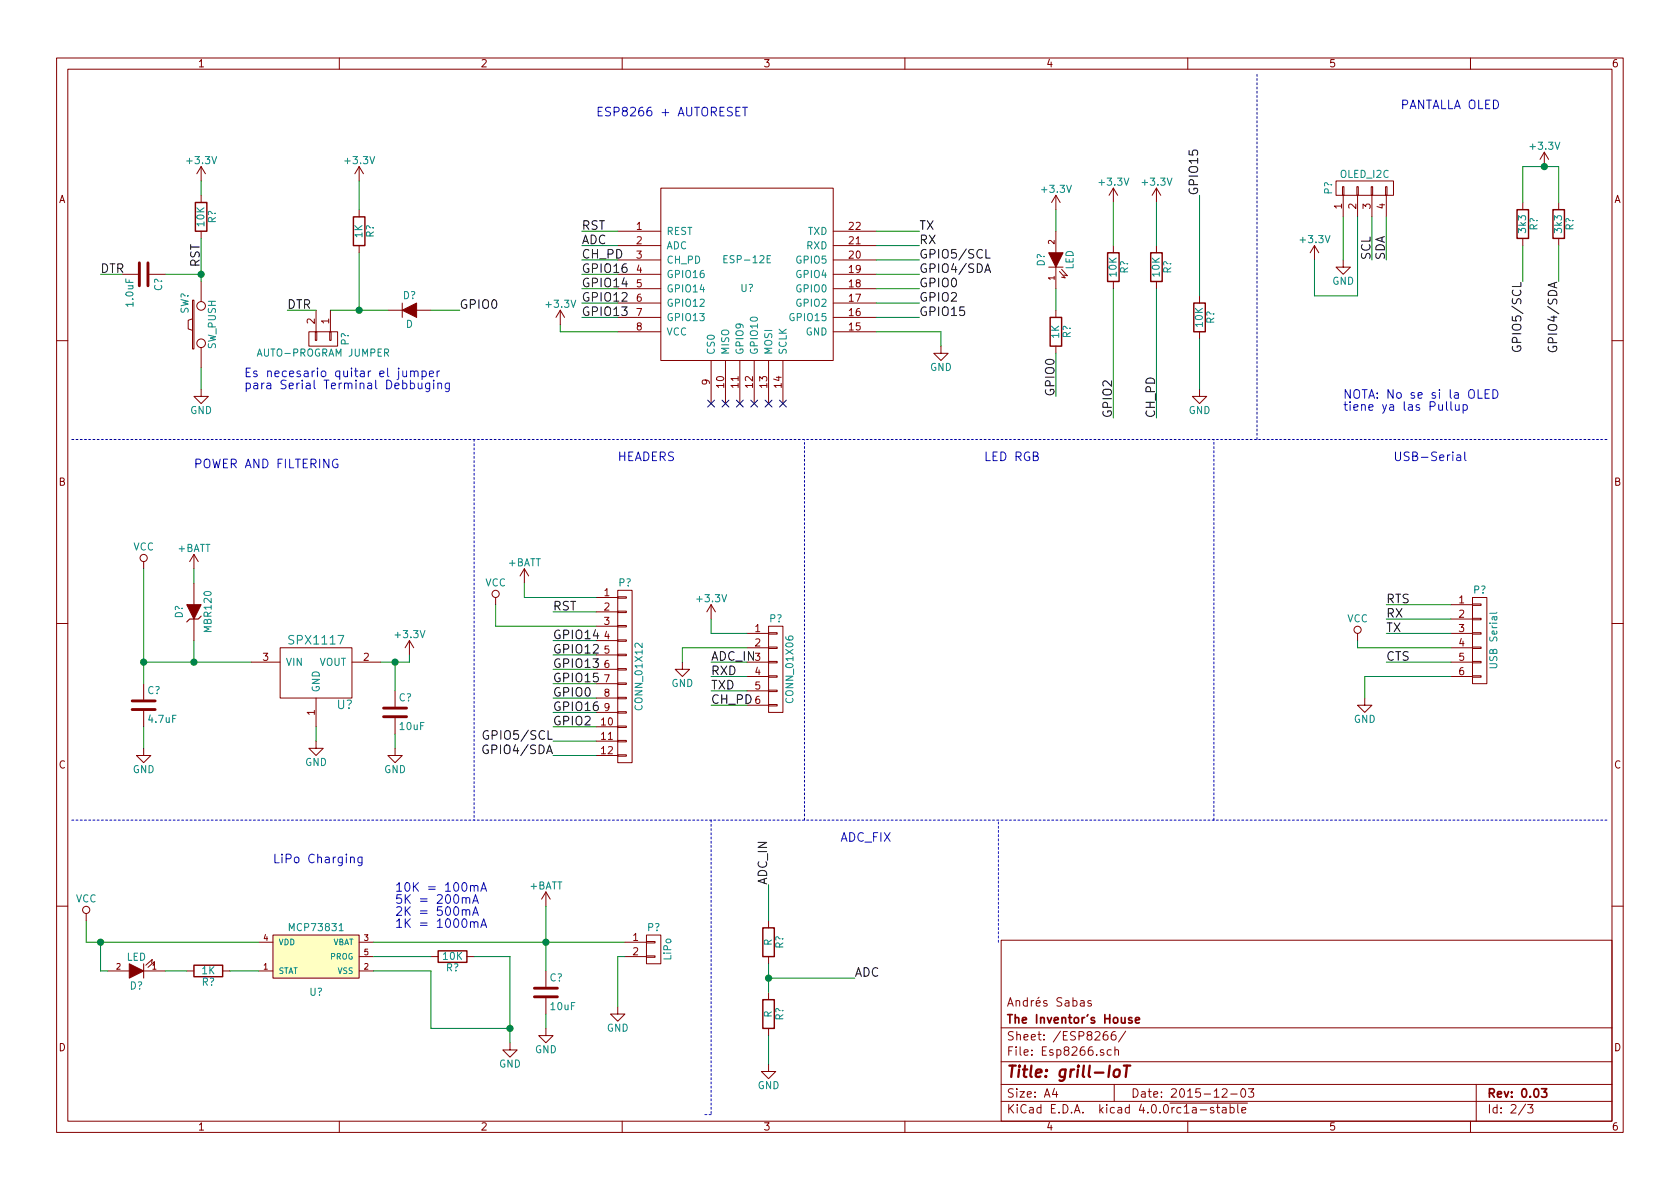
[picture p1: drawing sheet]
<svg xmlns="http://www.w3.org/2000/svg" width="297mm" height="210mm" viewBox="0 0 297 210" stroke-linecap="round" stroke-linejoin="round" font-family="sans-serif">
<g fill="none" stroke="#840000" stroke-width=".18">
<path d="M10 10.3h277v189.9h-277zM12 12.2h273v186.1h-273zM60 10.3v1.9M110 10.3v1.9M160 10.3v1.9M210 10.3v1.9M260 10.3v1.9M35.6 29.5v2.5M35.6 34.5v1.3M35.6 29.5l-.8 1.2M35.6 29.5l.7 1.2M63.5 29.5v2.5"/>
<path d="M63.5 37.1v1.2M63.5 29.5l-.8 1.2M63.5 29.5l.8 1.2M116.8 33.3h30.5v30.4h-30.5zM186.7 34.5v2.6M186.7 34.5l-.8 1.3M186.7 34.5l.8 1.3M196.8 33.3v2.5M196.8 33.3l-.7 1.2M196.8 33.3l.8 1.2M204.5 33.3v2.5M204.5 33.3l-.8 1.2"/>
<path d="M204.5 33.3l.7 1.2M236.2 32h10.2v2.5h-10.2zM237.4 33h.2v1.5h-.2zM237.5 34.5v3.8M239.9 33h.3v1.5h-.3zM240 34.5v3.8M242.4 33h.3v1.5h-.3zM242.6 34.5v3.8M245 33h.2v1.5h-.2zM245.1 34.5v3.8M269.2 35.8v1.3M273 26.9l-.7 1.3"/>
<path d="M273 26.9v2.6M273 26.9l.8 1.3M275.6 35.8v1.3M21.6 48.5h2.8M26.4 48.5h2.8M34 53.1h.3v8.6h-.3zM34 56.4l-.7 .2v1.6l.7 .2M35.6 40.9v1.3M35.6 49.8v3.5M54.6 58.7h5.1v2.5h-5.1zM55.8 58.7h.2v1.5h-.2zM55.9 54.9v3.8"/>
<path d="M58.3 58.7h.2v1.5h-.2zM58.4 54.9v3.8M63.5 43.4v1.3M68.6 54.9h2.5M71.1 53.6v2.5M73.7 54.9h2.5M99.1 54.9l-.8 1.2M99.1 54.9v2.5M99.1 54.9l.7 1.2M109.2 40.9h7.6M109.2 43.4h7.6M109.2 46h7.6"/>
<path d="M109.2 48.5h7.6M109.2 51h7.6M109.2 53.6h7.6M109.2 56.1h7.6M109.2 58.7h7.6M147.3 40.9h7.6M147.3 43.4h7.6M147.3 46h7.6M147.3 48.5h7.6M147.3 51h7.6M147.3 53.6h7.6M147.3 56.1h7.6"/>
<path d="M147.3 58.7h7.6M185.4 47.2h2.6M186.7 40.9v3.8M186.7 47.2v3.8M186.7 54.9v1.2M187.3 48l1 1.1-.6-.1M187.7 47.6l1 1.2-.6-.2M196.8 43.4v1.3M196.8 49.8v1.2M204.5 43.4v1.3M204.5 49.8v1.2M212.1 52.3v1.3"/>
<path d="M212.1 58.7v1.2M232.4 43.4l-.8 1.3M232.4 43.4v2.6M232.4 43.4l.8 1.3M237.5 46v1.2h1.3l-1.3 1.3-1.3-1.3h1.3M269.2 42.2v1.2M275.6 42.2v1.2M10 60.2h2M35.6 68.8v1.3h1.2l-1.2 1.3-1.3-1.3h1.3M35.6 61.5v3.5M125.7 63.7v7.7M128.3 63.7v7.7"/>
<path d="M130.8 63.7v7.7M133.3 63.7v7.7M135.9 63.7v7.7M138.4 63.7v7.7M166.4 61.2v1.3h1.2l-1.2 1.2-1.3-1.2h1.3M186.7 61.2v1.3M212.1 68.8v1.3h1.3l-1.3 1.3-1.3-1.3h1.3M285 60.2h2M25.4 99.3v1.3M34.3 98v2.6M34.3 98l-.8 1.3M34.3 98l.8 1.3"/>
<path d="M10 110.3h2M34.3 103.1v3.8M34.3 109.5v3.8M44.4 117.1h5.1M49.5 114.5h12.7v8.9h-12.7zM62.2 117.1h5.1M72.4 113.3l-.8 1.2M72.4 113.3v2.5M72.4 113.3l.8 1.2M87.6 105.7v1.2M92.7 100.6l-.8 1.2M92.7 100.6v2.5"/>
<path d="M92.7 100.6l.8 1.2M105.4 105.7h3.8M105.4 108.2h3.8M105.4 110.7h3.8M105.4 113.3h3.8M105.4 115.8h3.8M105.4 118.4h3.8M109.2 104.4h2.6v30.5h-2.6zM109.2 118.2h1.5v.3h-1.5zM109.2 115.7h1.5v.2h-1.5zM109.2 113.2h1.5v.2h-1.5zM109.2 110.6h1.5v.3h-1.5z"/>
<path d="M109.2 108.1h1.5v.2h-1.5zM109.2 105.5h1.5v.3h-1.5zM120.6 117.1v1.3h1.3l-1.3 1.2-1.2-1.2h1.2M125.7 106.9v2.6M125.7 106.9l-.7 1.3M125.7 106.9l.8 1.3M132.1 112h3.8M132.1 114.5h3.8M132.1 117.1h3.8M132.1 119.6h3.8M135.9 119.5h1.5v.3h-1.5zM135.9 117h1.5v.2h-1.5z"/>
<path d="M135.9 114.4h1.5v.3h-1.5zM135.9 111.9h1.5v.2h-1.5zM135.9 110.7h2.5v15.3h-2.5zM240 112v1.3M256.5 106.9h3.8M256.5 109.5h3.8M256.5 112h3.8M256.5 114.5h3.8M256.5 117.1h3.8M256.5 119.6h3.8M260.3 119.5h1.6v.3h-1.6zM260.3 117h1.6v.2h-1.6z"/>
<path d="M260.3 114.4h1.6v.3h-1.6zM260.3 111.9h1.6v.2h-1.6zM260.3 109.3h1.6v.3h-1.6zM260.3 106.8h1.6v.3h-1.6zM260.3 105.7h2.6v15.2h-2.6zM285 110.3h2M25.4 132.3v1.3h1.3l-1.3 1.3-1.3-1.3h1.3M25.4 120.9v2.8M25.4 125.7v2.8M55.9 131.1v1.2h1.2l-1.2 1.3-1.3-1.3h1.3M55.9 123.4v5.1M69.8 132.3v1.3h1.3l-1.3 1.3-1.2-1.3h1.2"/>
<path d="M69.8 122.2v2.8M69.8 127v2.8M105.4 120.9h3.8M105.4 123.4h3.8M105.4 126h3.8M105.4 128.5h3.8M105.4 131.1h3.8M105.4 133.6h3.8M109.2 133.5h1.5v.2h-1.5zM109.2 130.9h1.5v.3h-1.5zM109.2 128.4h1.5v.2h-1.5zM109.2 125.9h1.5v.2h-1.5z"/>
<path d="M109.2 123.3h1.5v.3h-1.5zM109.2 120.8h1.5v.2h-1.5zM132.1 122.2h3.8M132.1 124.7h3.8M135.9 124.6h1.5v.2h-1.5zM135.9 122h1.5v.3h-1.5zM241.3 123.4v1.3h1.3l-1.3 1.3-1.3-1.3h1.3M96.5 157.7v2.6M96.5 157.7l-.7 1.3M96.5 157.7l.8 1.3M10 160.2h2M15.2 161.5v1.3"/>
<path d="M19 171.7h3.9M25.4 170.4v2.6M25.4 171.7h3.8M26.8 170.3l.1-.6-1.1 1M27.2 170.7l.1-.7-1.1 1.1M33 171.7h1.3M39.4 171.7h1.2M45.7 171.7h2.6M45.7 166.6h2.6M48.3 165.3h15.2v7.7h-15.2zM63.5 171.7h2.5M63.5 169.2h2.5"/>
<path d="M63.5 166.6h2.5M76.2 169.2h1.3M82.5 169.2h1.3M96.5 171.7v2.8M96.5 176.5v2.8M109.2 178v1.3h1.3l-1.3 1.3-1.3-1.3h1.3M110.5 169.2h3.8M110.5 166.6h3.8M114.3 169h1.5v.3h-1.5zM114.3 166.5h1.5v.2h-1.5zM114.3 165.3h2.5v5.1h-2.5zM135.9 162.8v1.3"/>
<path d="M135.9 169.2v1.2M135.9 175.5v1.3M177 166.3h108v32h-108zM192.9 177a.37 .37 0 0 0-.6 .1l.1 .3 .5 .1 .1 .1-.2 .3-.5-.1M285 160.2h2M60 198.3v1.9M90.2 184.4v1.3h1.2l-1.2 1.2-1.3-1.2h1.3M96.5 181.9v1.2h1.3l-1.3 1.3-1.3-1.3h1.3M110 198.3v1.9M135.9 188.2v1.3h1.3l-1.3 1.2-1.3-1.2h1.3M135.9 181.9v1.2M160 198.3v1.9"/>
<path d="M177 194.8h108M177 191.8h108M177 187.8h108M177 181.8h108M186.4 192.5l-.3 1h.9M186.8 193v1M195.1 185.7a.37 .37 0 0 0-.6 .1l.1 .2 .5 .2 .1 .1-.2 .3-.5-.1M195.8 182.4a.59 .59 0 0 0-.8 .7l.1 .7 .2 .1 .5-.1 .1-.5-.1-.2-.5-.1-.3 .3M196.5 185.7l-.5-.1-.2 .3v.6l.2 .1 .5-.1M197 191.8v3M197.1 185.7l.2-.1 .4 .1 .1 .9M197.1 185.1v1.5"/>
<path d="M197.2 182.4a.59 .59 0 0 0-.7 .7v.7l.2 .1 .6-.1v-.5l-.1-.2-.5-.1-.2 .3M199 182.3l-1.2 2M206.9 195.1h13.7M210 198.3v1.9M212.2 196.3h1.2M214.6 195.9a.37 .37 0 0 0-.6 .1l.1 .3 .5 .1 .1 .1-.3 .3-.4-.1M215.1 195.8h.5M215.3 195.3v1.3l.3 .2M216.1 192.7l.2-.2h.4l.3 .5-1 1h1M216.2 195.9h.5l.1 .9M216.8 196.2l-.5 .1-.2 .2 .2 .3 .5-.1M217.5 195.9l.4-.1 .3 .3-.1 .6h-.6"/>
<path d="M217.5 195.3v1.5M217.6 193.5h1.1M218.8 195.3v1.3l.2 .2M219.5 192.7l.2-.2a.81 .81 0 0 1 .6 .6 .81 .81 0 0 1-.3 .8l-.1 .1a.79 .79 0 0 1-.4-1.3zM219.6 196.3l.7-.1-.1-.3-.4-.1-.2 .2v.7h.6M220.7 192.5h1l-.5 .6 .4 .1v.7l-.2 .1-.7-.1M260 198.3v1.9M261 191.8v6.5M269.7 195.2l-1.2 2M270.1 195.3h.9l-.5 .6 .5 .1v.7l-.2 .1-.7-.1"/>
<circle cx="35.6" cy="54.1" r=".76"/>
<circle cx="35.6" cy="60.7" r=".76"/>
<circle cx="25.4" cy="98.7" r=".63"/>
<circle cx="87.6" cy="105" r=".63"/>
<circle cx="240" cy="111.4" r=".63"/>
<circle cx="15.2" cy="160.9" r=".63"/>
</g>
<path d="M200.1 180a.37 .37 0 0 0-.6 .1l.1 .3 .5 .1 .1 .1-.2 .3-.5-.1M200.8 180.4l.7-.1-.1-.3-.4-.1-.2 .2v.7h.6M272.5 192.5h1l-.5 .6 .4 .1v.7l-.2 .1-.7-.1" fill="none" stroke="#840000" stroke-width=".3"/>
<path d="M197.1 189.3a.51 .51 0 0 1 .5-.2 .51 .51 0 0 1 .4 .4l-.1 .6a.54 .54 0 0 1-.5 .4 .54 .54 0 0 1-.5-.4zM198.7 188.4h1.1M199.3 188.4l-.3 2" fill="none" stroke="#840000" stroke-width=".41"/>
<path d="M174.1 48.2l.5-1.5 .5 1.5M174.2 47.7h.8M174.3 44.1v1.5h.8M267.5 61.3a.71 .71 0 0 0 .6 .9 .71 .71 0 0 0 .7-.9l-.6-.1v.3M273.8 61.3a.71 .71 0 0 0 .7 .9 .71 .71 0 0 0 .7-.9l-.6-.1v.3M86.3 131.8a.71 .71 0 0 0-.9 .7 .71 .71 0 0 0 .9 .7v-.6h-.3M86.3 129.3a.71 .71 0 0 0-.9 .7 .71 .71 0 0 0 .9 .7l.1-.6h-.3" fill="none" stroke="#000" stroke-width=".18"/>
<g fill="#840000" stroke="#840000" stroke-width=".18">
<path d="M185.4 44.7h2.6l-1.3 2.5z"/>
<path d="M33 106.9h2.6l-1.3 2.6z"/>
<path d="M22.9 170.4l2.5 1.3-2.5 1.3z"/>
<path d="M71.1 54.9l2.6-1.3v2.5z"/>
</g>
<path d="M34.5 35.8h2.1v5.1h-2.1zM62.5 38.3h2v5.1h-2zM268.2 37.1h2.1v5.1h-2.1zM274.6 37.1h2v5.1h-2zM185.7 56.1h2v5.1h-2zM195.8 44.7h2.1v5.1h-2.1zM203.5 44.7h2v5.1h-2zM211.1 53.6h2v5.1h-2zM34.3 170.7h5.1v2h-5.1zM77.5 168.1h5v2.1h-5zM134.9 164.1h2v5.1h-2zM134.9 176.8h2v5.1h-2z" fill="none" stroke="#840000" stroke-width=".25"/>
<path d="M35.6 109l-.5 .5h-1.6l-.5 .5" fill="none" stroke="#840000" stroke-width=".2"/>
<path d="M24.6 46.5v4M26.2 46.5v4M23.4 125.5h4M23.4 123.9h4M67.8 126.7h4.1M67.8 125.2h4.1M94.5 176.3h4.1M94.5 174.7h4.1" fill="none" stroke="#840000" stroke-width=".51"/>
<path d="M136.2 45.2h-.6v1.3h.6M264.7 108.3l-.2 .2h-1.1M60 164.6h.7" fill="none" stroke="#008484" stroke-width=".18"/>
<path d="M125.1 70.8l1.2 1.2M126.3 70.8l-1.2 1.2M127.7 70.8l1.2 1.2M128.9 70.8l-1.2 1.2M130.2 70.8l1.2 1.2M131.4 70.8l-1.2 1.2M132.7 70.8l1.3 1.2M134 70.8l-1.3 1.2M135.3 70.8l1.2 1.2M136.5 70.8l-1.2 1.2M137.8 70.8l1.2 1.2M139 70.8l-1.2 1.2" fill="none" stroke="#000084" stroke-width=".18"/>
<path d="M48.3 165.3h15.2v7.7h-15.2z" fill="#ffffc2" stroke="#ffffc2" stroke-width=".18"/>
<g fill="none" stroke="#0000c2" stroke-width=".18">
<path d="M130.1 19.7h.5M130.9 19h-.8v1.5h.8M131.3 19h.9M131.7 19v1.5M71.2 65.6v.8a.38 .38 0 0 0 .7 .1M71.9 65.6v1M72.6 65.8l.1-.1a.36 .36 0 0 1 .6 .1v.8M72.6 65.6v1M73.3 65.8a.35 .35 0 0 1 .3-.2 .35 .35 0 0 1 .3 .2v.8M73.9 67.7v.8a.38 .38 0 0 0 .7 .1M74.6 67.7v1.1M74.6 65.7a.48 .48 0 0 1 .7 .1v.7a.48 .48 0 0 1-.7 0"/>
<path d="M74.6 65.6v1.5M75.9 66.1l.8-.1-.1-.3-.5-.1-.2 .2 .1 .7h.6M76 67.7v1.3l-.3 .3-.4-.1M76 67.8a.48 .48 0 0 0-.7 .1v.7a.48 .48 0 0 0 .7 .1M76.7 67.2v.2M76.7 67.7v1.1M77.3 65.6v1M77.4 67.9l.1-.1a.36 .36 0 0 1 .6 .2v.8M77.4 67.7v1.1M77.7 65.6l-.3 .1-.1 .2M79.5 67.7v1.3l-.3 .3-.4-.1M79.5 67.8a.48 .48 0 0 0-.7 .1v.7a.48 .48 0 0 0 .7 .1"/>
<path d="M255.8 71v1.4l.2 .2M256.5 71v1.4l.3 .2M257.3 71.5v.9a.38 .38 0 0 0 .7 0M258 71.5v1.1M258.7 71.6a.48 .48 0 0 1 .7 .1v.7a.48 .48 0 0 1-.7 .1M258.7 71.5v1.6M259 79.9v1.3l.2 .3M261.3 68.9v1.5h.8M262.6 69.6h.5M263.3 68.9h-.7v1.5h.7M264 68.9a.77 .77 0 0 1 .9 .8 .77 .77 0 0 1-.9 .7zM59.7 81.3a.71 .71 0 0 0-.9 .7 .71 .71 0 0 0 .9 .6v-.5h-.3"/>
<path d="M257.6 80.5h.6l.1 1M258.3 80.8l-.5 .1a.3 .3 0 0 0-.3 .3 .3 .3 0 0 0 .3 .3l.5-.1M62 151.7l.1-.1a.36 .36 0 0 1 .5 .2v.8M64 151.6v1.2l-.3 .3-.4-.1M64 151.6a.48 .48 0 0 0-.7 .1v.7a.48 .48 0 0 0 .7 .1M81.7 158.9l.1-.1a.36 .36 0 0 1 .6 .1v.8M82.4 158.9a.35 .35 0 0 1 .3-.2 .35 .35 0 0 1 .4 .2v.8M83.2 156.7h.1a.36 .36 0 0 1 .5 .1v.8M83.6 159.7l.5-1.5 .5 1.5M83.7 159.3h.7M83.8 156.8a.35 .35 0 0 1 .4-.2 .35 .35 0 0 1 .3 .2v.8M85 157.6l.5-1.5 .5 1.5"/>
<path d="M85.1 157.2h.8M81.7 161l.1-.1a.36 .36 0 0 1 .6 .2v.8M82.4 161.1a.35 .35 0 0 1 .3-.3 .35 .35 0 0 1 .4 .3v.8M83.2 163.1h.1a.36 .36 0 0 1 .5 .1v.8M83.6 161.9l.5-1.6 .5 1.6M83.7 161.4h.7M83.8 163.2a.35 .35 0 0 1 .4-.2 .35 .35 0 0 1 .3 .2v.8M85 164l.5-1.5 .5 1.5M85.1 163.6h.8"/>
</g>
<g fill="none" stroke="#008400" stroke-width=".18">
<path d="M35.6 32v2.5M63.5 32v5.1M186.7 37.1v3.8M196.8 35.8v7.6M204.5 35.8v7.6M212.1 34.5v17.8M237.5 38.3v7.7M240 38.3v14h-7.6v-6.3M242.6 38.3v7.7M245.1 38.3v7.7M269.2 35.8v-6.3h6.4v6.3M17.8 48.5h3.8"/>
<path d="M29.2 48.5h6.4M35.6 42.2v7.6M50.8 54.9h5.1M58.4 54.9h10.2M63.5 44.7v10.2M76.2 54.9h5.1M99.1 57.4v1.3h10.1M102.9 56.1h6.3M102.9 53.6h6.3M102.9 51h6.3M102.9 48.5h6.3M102.9 46h6.3"/>
<path d="M102.9 43.4h6.3M102.9 40.9h6.3M154.9 56.1h7.7M154.9 53.6h7.7M154.9 51h7.7M154.9 48.5h7.7M154.9 46h7.7M154.9 43.4h7.7M154.9 40.9h7.7M154.9 58.7h11.5v2.5M186.7 51v3.9M196.8 51v22.9"/>
<path d="M204.5 51v22.9M212.1 59.9v8.9M269.2 43.4v6.4M275.6 43.4v6.4M35.6 65v3.8M186.7 62.5v7.6M25.4 100.6v20.3M25.4 117.1h19M34.3 100.6v2.5M34.3 113.3v3.8M69.8 117.1v5.1M72.4 115.8v1.3h-5.1"/>
<path d="M87.6 106.9v3.8h17.8M92.7 103.1v2.6h12.7M97.8 108.2h7.6M97.8 113.3h7.6M97.8 115.8h7.6M97.8 118.4h7.6M125.7 117.1h6.4M125.7 109.5v2.5h6.4M125.7 119.6h6.4M132.1 114.5h-11.5v2.6M240 113.3v1.2h16.5M245.1 117.1h11.4"/>
<path d="M245.1 106.9h11.4M245.1 109.5h11.4M245.1 112h11.4M256.5 119.6h-15.2v3.8M25.4 128.5v3.8M55.9 128.5v2.6M69.8 129.8v2.5M97.8 120.9h7.6M97.8 123.4h7.6M97.8 126h7.6M97.8 128.5h7.6M97.8 131.1h7.6"/>
<path d="M97.8 133.6h7.6M125.7 122.2h6.4M125.7 124.7h6.4M135.9 156.5v6.3M15.2 162.8v3.8h30.5M17.8 166.6v5.1h1.2M29.2 171.7h3.8M40.6 171.7h5.1M66 169.2h10.2M66 171.7h10.2v10.2h14M66 166.6h44.5M83.8 169.2h6.4v15.2"/>
<path d="M96.5 160.3v11.4M96.5 179.3v2.6M110.5 169.2h-1.3v8.8M135.9 170.4v5.1M135.9 173h15.2M135.9 183.1v5.1"/>
</g>
<g fill="#008400" stroke="#008400" stroke-width=".25">
<circle cx="34.3" cy="117.1" r=".51"/>
<circle cx="25.4" cy="117.1" r=".51"/>
<circle cx="90.2" cy="181.9" r=".51"/>
<circle cx="17.8" cy="166.6" r=".51"/>
<circle cx="96.5" cy="166.6" r=".51"/>
<circle cx="273" cy="29.5" r=".51"/>
<circle cx="69.9" cy="117.1" r=".51"/>
<circle cx="35.6" cy="48.5" r=".51"/>
<circle cx="63.5" cy="54.9" r=".51"/>
<circle cx="135.9" cy="173" r=".51"/>
</g>
<path d="M12.7 77.7h271.8M83.8 77.7v67.3M222.2 77.7v-64.8M12.7 145h271.8M125.7 145v52.1M142.2 145v-67.3M214.6 145v-67.3M176.5 166.6v-21.6M125.7 197.1h-1.2" fill="none" stroke="#0000c2" stroke-width=".18" stroke-dasharray=".3 .4"/>
<text font-size="2.8" fill="#840000" x="178" y="190.5">Title: grill-IoT</text>
<g font-size="2.1" fill="#0000c2">
<text x="105.4" y="20.6">ESP8266 + AUTORESET</text>
<text x="247.6" y="19.3">PANTALLA OLED</text>
<text x="43.2" y="66.7">Es necesario quitar el jumper</text>
<text x="43.2" y="68.8">para Serial Terminal Debbuging</text>
<text x="237.5" y="70.5">NOTA: No se si la OLED</text>
<text x="237.5" y="72.6">tiene ya las Pullup</text>
<text x="34.3" y="82.8">POWER AND FILTERING</text>
<text x="109.2" y="81.5">HEADERS</text>
<text x="174" y="81.5">LED RGB</text>
<text x="246.4" y="81.5">USB-Serial</text>
<text x="148.6" y="148.8">ADC_FIX</text>
<text x="48.3" y="152.6">LiPo Charging</text>
<text x="69.8" y="157.7">10K = 100mA</text>
<text x="69.8" y="159.8">5K = 200mA</text>
<text x="69.8" y="161.9">2K = 500mA</text>
<text x="69.8" y="164.1">1K = 1000mA</text>
</g>
<g font-size="2.1">
<text x="211.8" y="34.5" transform="rotate(-90 211.8 34.5)">GPIO15</text>
<text x="102.9" y="40.6">RST</text>
<text x="162.6" y="40.6">TX</text>
<text x="35.3" y="47.2" transform="rotate(-90 35.3 47.2)">RST</text>
<text x="102.9" y="43.2">ADC</text>
<text x="102.9" y="45.7">CH_PD</text>
<text x="162.6" y="43.2">RX</text>
<text x="162.6" y="45.7">GPIO5/SCL</text>
<text x="242.3" y="46" transform="rotate(-90 242.3 46)">SCL</text>
<text x="244.9" y="46" transform="rotate(-90 244.9 46)">SDA</text>
<text x="17.8" y="48.3">DTR</text>
<text x="102.9" y="48.3">GPIO16</text>
<text x="102.9" y="50.8">GPIO14</text>
<text x="102.9" y="53.3">GPIO12</text>
<text x="162.6" y="48.3">GPIO4/SDA</text>
<text x="162.6" y="50.8">GPIO0</text>
<text x="162.6" y="53.3">GPIO2</text>
<text x="50.8" y="54.6">DTR</text>
<text x="81.3" y="54.6">GPIO0</text>
<text x="102.9" y="55.9">GPIO13</text>
<text x="162.6" y="55.9">GPIO15</text>
<text x="269" y="61.1" transform="rotate(-90 269 61.1)">GPIO5/SCL</text>
<text x="275.3" y="61.3" transform="rotate(-90 275.3 61.3)">GPIO4/SDA</text>
<text x="186.4" y="70.1" transform="rotate(-90 186.4 70.1)">GPIO0</text>
<text x="196.6" y="73.9" transform="rotate(-90 196.6 73.9)">GPIO2</text>
<text x="204.2" y="73.9" transform="rotate(-90 204.2 73.9)">CH_PD</text>
<text x="97.8" y="107.9">RST</text>
<text x="245.1" y="106.7">RTS</text>
<text x="97.8" y="113">GPIO14</text>
<text x="245.1" y="111.8">TX</text>
<text x="245.1" y="109.2">RX</text>
<text x="97.8" y="118.1">GPIO13</text>
<text x="97.8" y="115.6">GPIO12</text>
<text x="125.7" y="119.4">RXD</text>
<text x="125.7" y="116.8">ADC_IN</text>
<text x="245.1" y="116.8">CTS</text>
<text x="97.8" y="125.7">GPIO16</text>
<text x="97.8" y="123.2">GPIO0</text>
<text x="97.8" y="120.6">GPIO15</text>
<text x="125.7" y="124.5">CH_PD</text>
<text x="125.7" y="121.9">TXD</text>
<text x="86.5" y="130.8">GPIO5/SCL</text>
<text x="97.8" y="128.3">GPIO2</text>
<text x="86.2" y="133.3">GPIO4/SDA</text>
<text x="135.6" y="156.5" transform="rotate(-90 135.6 156.5)">ADC_IN</text>
<text x="151.1" y="172.7">ADC</text>
</g>
<g font-size="2.1" fill="#008484">
<text x="51.4" y="114">SPX1117</text>
<text x="59.6" y="125.4">U?</text>
</g>
<g font-size="2.1" fill="#840000">
<text x="178" y="178">Andrés Sabas</text>
<text x="178" y="184">Sheet: /ESP8266/</text>
<text x="178" y="181">The Inventor's House</text>
<text x="178" y="186.7">File: Esp8266.sch</text>
<text x="178" y="196.9">KiCad E.D.A. kicad 4.0.0rc1a-stable</text>
<text x="178" y="194.1">Size: A4</text>
<text x="200" y="194.1">Date: 2015-12-03</text>
<text x="263" y="194.1">Rev: 0.03</text>
<text x="263" y="196.9">Id: 2/3</text>
</g>
<g font-size="1.8" fill="#840000">
<text x="35" y="11.9">1</text>
<text x="85" y="11.9">2</text>
<text x="135" y="11.9">3</text>
<text x="185" y="11.9">4</text>
<text x="235" y="11.9">5</text>
<text x="285" y="11.9">6</text>
<text x="10.4" y="35.9">A</text>
<text x="285.4" y="35.9">A</text>
<text x="112.5" y="40.6">1</text>
<text x="150.2" y="40.6">22</text>
<text x="237.2" y="36.9" transform="rotate(-90 237.2 36.9)">1</text>
<text x="239.8" y="36.9" transform="rotate(-90 239.8 36.9)">2</text>
<text x="242.3" y="36.9" transform="rotate(-90 242.3 36.9)">3</text>
<text x="244.9" y="36.9" transform="rotate(-90 244.9 36.9)">4</text>
<text x="112.5" y="43.2">2</text>
<text x="112.5" y="45.7">3</text>
<text x="150.2" y="45.7">20</text>
<text x="150.2" y="43.2">21</text>
<text x="112.5" y="48.3">4</text>
<text x="112.5" y="50.8">5</text>
<text x="112.5" y="53.3">6</text>
<text x="150.2" y="53.3">17</text>
<text x="150.2" y="50.8">18</text>
<text x="150.2" y="48.3">19</text>
<text x="55.6" y="57.2" transform="rotate(-90 55.6 57.2)">2</text>
<text x="58.2" y="57.2" transform="rotate(-90 58.2 57.2)">1</text>
<text x="112.5" y="55.9">7</text>
<text x="112.5" y="58.4">8</text>
<text x="150.2" y="58.4">15</text>
<text x="150.2" y="55.9">16</text>
<text x="125.5" y="68" transform="rotate(-90 125.5 68)">9</text>
<text x="128" y="68.5" transform="rotate(-90 128 68.5)">10</text>
<text x="130.6" y="68.5" transform="rotate(-90 130.6 68.5)">11</text>
<text x="133.1" y="68.5" transform="rotate(-90 133.1 68.5)">12</text>
<text x="135.6" y="68.5" transform="rotate(-90 135.6 68.5)">13</text>
<text x="138.2" y="68.5" transform="rotate(-90 138.2 68.5)">14</text>
<text x="10.4" y="85.9">B</text>
<text x="285.4" y="85.9">B</text>
<text x="106.8" y="105.4">1</text>
<text x="106.8" y="107.9">2</text>
<text x="258" y="106.7">1</text>
<text x="106.8" y="110.5">3</text>
<text x="106.8" y="113">4</text>
<text x="133.5" y="111.8">1</text>
<text x="258" y="109.2">2</text>
<text x="258" y="111.8">3</text>
<text x="46.5" y="116.8">3</text>
<text x="64.3" y="116.8">2</text>
<text x="106.8" y="115.6">5</text>
<text x="106.8" y="118.1">6</text>
<text x="133.5" y="114.3">2</text>
<text x="133.5" y="116.8">3</text>
<text x="133.5" y="119.4">4</text>
<text x="258" y="114.3">4</text>
<text x="258" y="116.8">5</text>
<text x="258" y="119.4">6</text>
<text x="106.8" y="120.6">7</text>
<text x="106.8" y="123.2">8</text>
<text x="106.8" y="125.7">9</text>
<text x="133.5" y="121.9">5</text>
<text x="133.5" y="124.5">6</text>
<text x="55.6" y="126.5" transform="rotate(-90 55.6 126.5)">1</text>
<text x="106.3" y="128.3">10</text>
<text x="106.3" y="130.8">11</text>
<text x="10.4" y="135.9">C</text>
<text x="106.3" y="133.3">12</text>
<text x="285.4" y="135.9">C</text>
<text x="111.9" y="166.4">1</text>
<text x="111.9" y="168.9">2</text>
<text x="10.4" y="185.9">D</text>
<text x="285.4" y="185.9">D</text>
<text x="35" y="199.9">1</text>
<text x="85" y="199.9">2</text>
<text x="135" y="199.9">3</text>
<text x="185" y="199.9">4</text>
<text x="235" y="199.9">5</text>
<text x="285" y="199.9">6</text>
</g>
<g font-size="1.8" fill="#008484">
<text x="33.2" y="29">+3.3V</text>
<text x="61.2" y="29">+3.3V</text>
<text x="270.7" y="26.5">+3.3V</text>
<text x="184.4" y="34.1">+3.3V</text>
<text x="194.5" y="32.8">+3.3V</text>
<text x="202.1" y="32.8">+3.3V</text>
<text x="235.5" y="34.4" transform="rotate(-90 235.5 34.4)">P?</text>
<text x="237" y="31.4">OLED_I2C</text>
<text x="36.1" y="40" transform="rotate(-90 36.1 40)">10K</text>
<text x="38.2" y="39.5" transform="rotate(-90 38.2 39.5)">R?</text>
<text x="117.9" y="41.5">REST</text>
<text x="142.8" y="41.5">TXD</text>
<text x="269.8" y="41.1" transform="rotate(-90 269.8 41.1)">3k3</text>
<text x="271.8" y="40.8" transform="rotate(-90 271.8 40.8)">R?</text>
<text x="276.1" y="41.1" transform="rotate(-90 276.1 41.1)">3k3</text>
<text x="278.2" y="40.8" transform="rotate(-90 278.2 40.8)">R?</text>
<text x="64.1" y="42" transform="rotate(-90 64.1 42)">1K</text>
<text x="66.1" y="42" transform="rotate(-90 66.1 42)">R?</text>
<text x="117.9" y="44.1">ADC</text>
<text x="117.9" y="46.6">CH_PD</text>
<text x="128.4" y="46.5">ESP-12E</text>
<text x="140.9" y="46.6">GPIO5</text>
<text x="142.6" y="44.1">RXD</text>
<text x="184.7" y="47.1" transform="rotate(-90 184.7 47.1)">D?</text>
<text x="189.8" y="47.7" transform="rotate(-90 189.8 47.7)">LED</text>
<text x="230.1" y="43">+3.3V</text>
<text x="28.7" y="51.5" transform="rotate(-90 28.7 51.5)">C?</text>
<text x="71.2" y="52.9">D?</text>
<text x="117.9" y="49.1">GPIO16</text>
<text x="117.9" y="51.7">GPIO14</text>
<text x="130.9" y="51.6">U?</text>
<text x="140.9" y="51.7">GPIO0</text>
<text x="140.9" y="49.1">GPIO4</text>
<text x="197.4" y="48.9" transform="rotate(-90 197.4 48.9)">10K</text>
<text x="199.4" y="48.4" transform="rotate(-90 199.4 48.4)">R?</text>
<text x="205" y="48.9" transform="rotate(-90 205 48.9)">10K</text>
<text x="207.1" y="48.4" transform="rotate(-90 207.1 48.4)">R?</text>
<text x="235.5" y="50.3">GND</text>
<text x="23.6" y="54.1" transform="rotate(-90 23.6 54.1)">1.0uF</text>
<text x="33.3" y="55.5" transform="rotate(-90 33.3 55.5)">SW?</text>
<text x="71.8" y="58">D</text>
<text x="96.7" y="54.4">+3.3V</text>
<text x="117.9" y="54.2">GPIO12</text>
<text x="117.9" y="56.8">GPIO13</text>
<text x="117.9" y="59.3">VCC</text>
<text x="139.9" y="56.8">GPIO15</text>
<text x="140.9" y="54.2">GPIO2</text>
<text x="142.4" y="59.3">GND</text>
<text x="187.2" y="59.8" transform="rotate(-90 187.2 59.8)">1K</text>
<text x="189.3" y="59.8" transform="rotate(-90 189.3 59.8)">R?</text>
<text x="212.6" y="57.8" transform="rotate(-90 212.6 57.8)">10K</text>
<text x="214.7" y="57.3" transform="rotate(-90 214.7 57.3)">R?</text>
<text x="38.2" y="61.7" transform="rotate(-90 38.2 61.7)">SW_PUSH</text>
<text x="45.8" y="63">AUTO-PROGRAM JUMPER</text>
<text x="61.7" y="61.1" transform="rotate(-90 61.7 61.1)">P?</text>
<text x="126.4" y="62.7" transform="rotate(-90 126.4 62.7)">CS0</text>
<text x="128.9" y="62.7" transform="rotate(-90 128.9 62.7)">MISO</text>
<text x="131.4" y="62.7" transform="rotate(-90 131.4 62.7)">GPIO9</text>
<text x="134" y="62.7" transform="rotate(-90 134 62.7)">GPIO10</text>
<text x="136.5" y="62.7" transform="rotate(-90 136.5 62.7)">MOSI</text>
<text x="139.1" y="62.7" transform="rotate(-90 139.1 62.7)">SCLK</text>
<text x="164.4" y="65.6">GND</text>
<text x="33.6" y="73.2">GND</text>
<text x="210.1" y="73.2">GND</text>
<text x="23.5" y="97.3">VCC</text>
<text x="31.4" y="97.6">+BATT</text>
<text x="89.8" y="100.1">+BATT</text>
<text x="85.8" y="103.7">VCC</text>
<text x="109.4" y="103.7">P?</text>
<text x="123.4" y="106.5">+3.3V</text>
<text x="260.5" y="104.9">P?</text>
<text x="32.3" y="109.3" transform="rotate(-90 32.3 109.3)">D?</text>
<text x="37.4" y="111.7" transform="rotate(-90 37.4 111.7)">MBR120</text>
<text x="70.1" y="112.8">+3.3V</text>
<text x="136" y="110">P?</text>
<text x="238.2" y="110">VCC</text>
<text x="50.5" y="117.7">VIN</text>
<text x="56.3" y="117.7">VOUT</text>
<text x="264.7" y="117.8" transform="rotate(-90 264.7 117.8)">USB Serial</text>
<text x="26" y="122.7">C?</text>
<text x="56.5" y="122.4" transform="rotate(-90 56.5 122.4)">GND</text>
<text x="70.5" y="124">C?</text>
<text x="113.6" y="125.3" transform="rotate(-90 113.6 125.3)">CONN_01X12</text>
<text x="118.7" y="121.5">GND</text>
<text x="140.3" y="124" transform="rotate(-90 140.3 124)">CONN_01X06</text>
<text x="26.4" y="127.8">4.7uF</text>
<text x="70.8" y="129.1">10uF</text>
<text x="239.3" y="127.8">GND</text>
<text x="23.4" y="136.7">GND</text>
<text x="53.9" y="135.4">GND</text>
<text x="67.9" y="136.7">GND</text>
<text x="13.4" y="159.6">VCC</text>
<text x="93.6" y="157.3">+BATT</text>
<text x="51.5" y="164.6">MCP73831</text>
<text x="114.5" y="164.6">P?</text>
<text x="136.4" y="167.3" transform="rotate(-90 136.4 167.3)">R</text>
<text x="138.5" y="167.8" transform="rotate(-90 138.5 167.8)">R?</text>
<text x="22.4" y="169.9">LED</text>
<text x="35.7" y="172.3">1K</text>
<text x="78.4" y="169.7">10K</text>
<text x="78.8" y="171.7">R?</text>
<text x="97.2" y="173.5">C?</text>
<text x="118.7" y="169.8" transform="rotate(-90 118.7 169.8)">LiPo</text>
<text x="22.9" y="174.9">D?</text>
<text x="35.7" y="174.3">R?</text>
<text x="54.7" y="176.1">U?</text>
<text x="97.4" y="178.6">10uF</text>
<text x="136.4" y="180" transform="rotate(-90 136.4 180)">R</text>
<text x="107.3" y="182.4">GND</text>
<text x="138.5" y="180.5" transform="rotate(-90 138.5 180.5)">R?</text>
<text x="88.2" y="188.8">GND</text>
<text x="94.6" y="186.2">GND</text>
<text x="133.9" y="192.6">GND</text>
</g>
<g font-size="1.4" fill="#840000">
<text x="186.4" y="43.2" transform="rotate(-90 186.4 43.2)">2</text>
<text x="186.4" y="49.5" transform="rotate(-90 186.4 49.5)">1</text>
<text x="46.6" y="166.4">4</text>
<text x="64.4" y="166.4">3</text>
<text x="20.6" y="171.4">2</text>
<text x="26.9" y="171.4">1</text>
<text x="46.6" y="171.4">1</text>
<text x="64.4" y="171.4">2</text>
<text x="64.4" y="168.9">5</text>
</g>
<g font-size="1.4" fill="#008484">
<text x="49.3" y="167.1">VDD</text>
<text x="58.6" y="167.1">VBAT</text>
<text x="49.3" y="172.2">STAT</text>
<text x="58.3" y="169.7">PROG</text>
<text x="59.7" y="172.2">VSS</text>
</g>
</svg>
